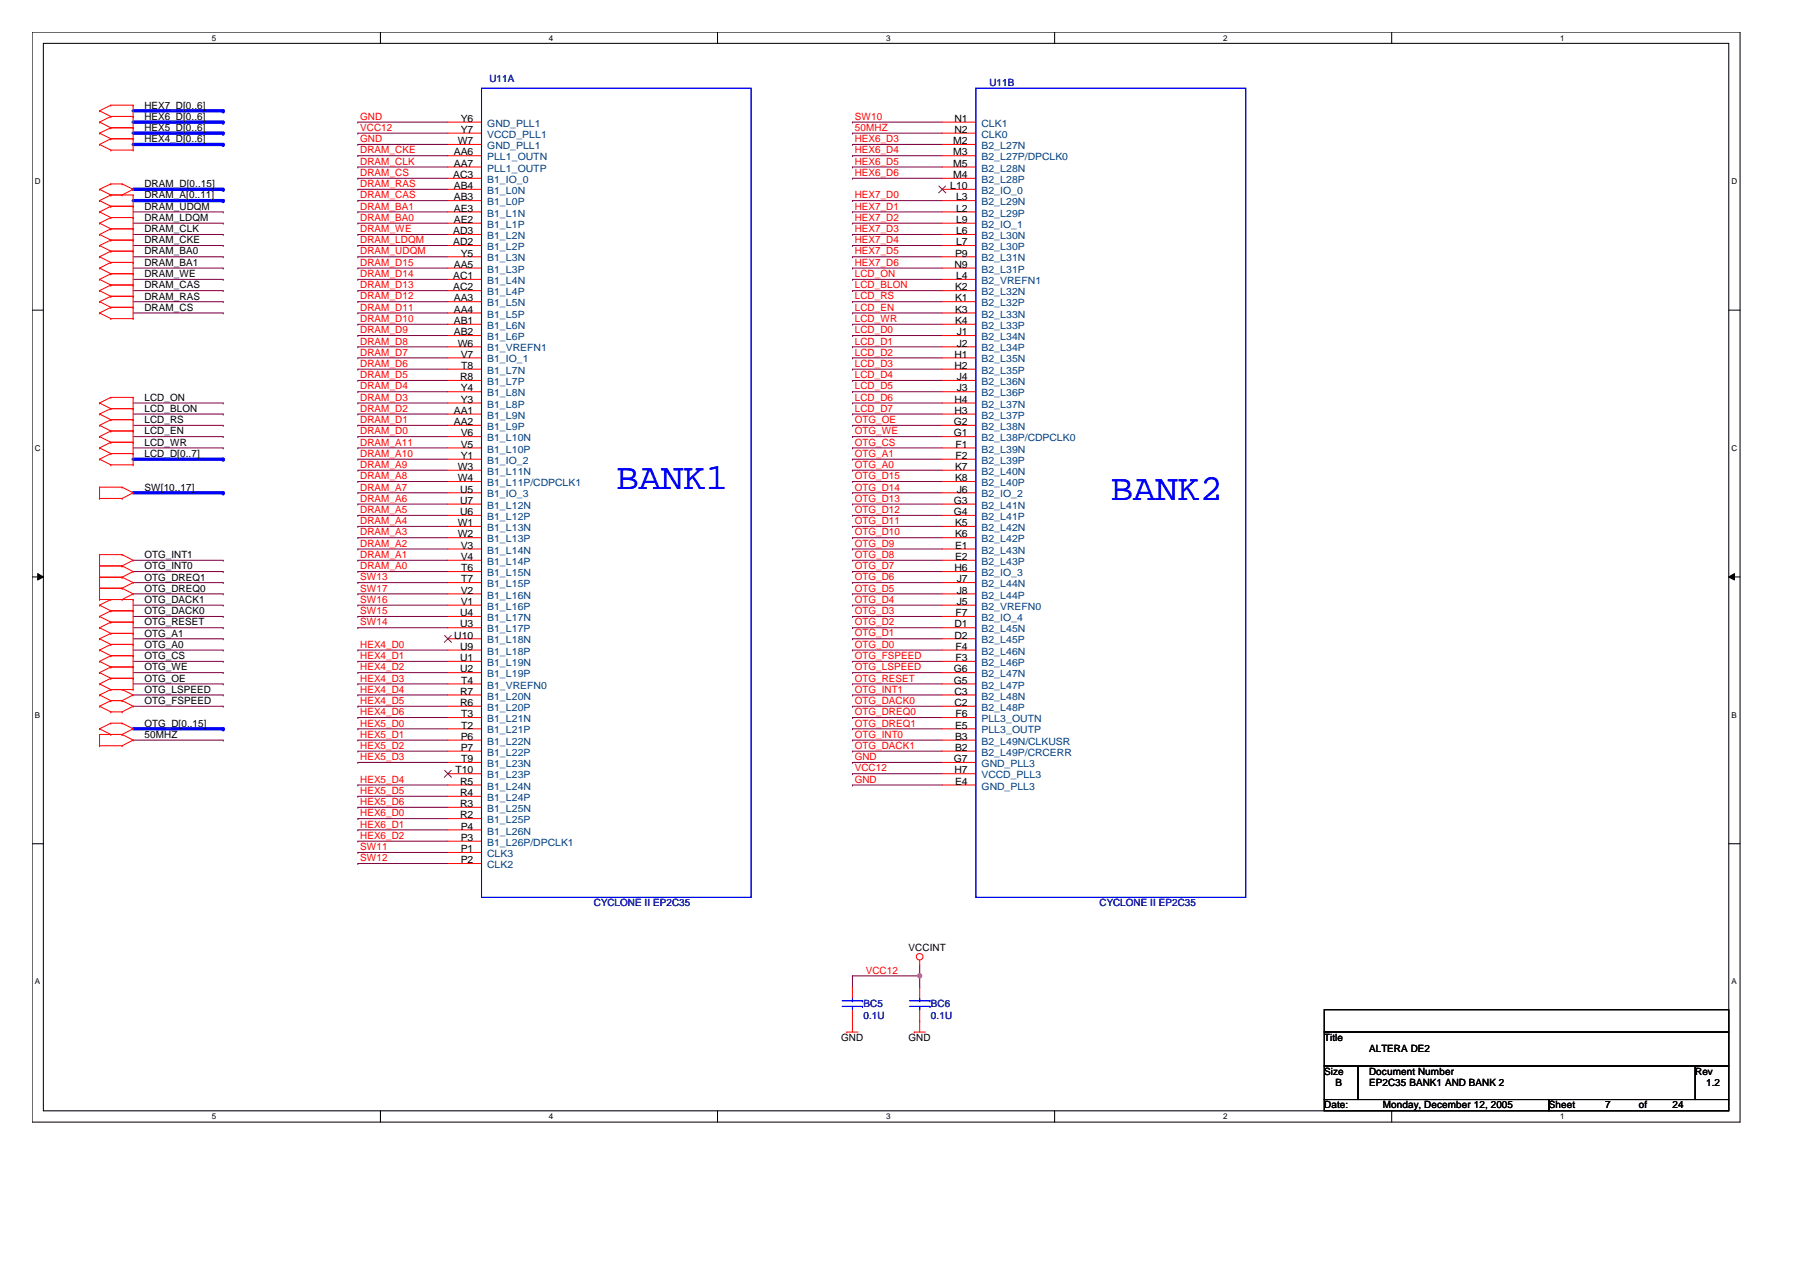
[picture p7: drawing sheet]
<svg xmlns="http://www.w3.org/2000/svg" width="297mm" height="210mm" viewBox="0 0 297 210" stroke-linecap="round" stroke-linejoin="round" font-family="sans-serif">
<path d="M5.3 5.3h281.8v179.9h-281.8zM7.2 7.2h278.1v176.1h-278.1z" fill="none" stroke="#000" stroke-width=".17"/>
<g fill="#fff">
<path d="M35 5.5h.7v1.5h-.7z"/>
<path d="M35 183.5h.7v1.5h-.7z"/>
</g>
<path d="M62.8 5.3v1.9M62.8 183.3v1.9" fill="none" stroke="#000" stroke-width=".17"/>
<g fill="#fff">
<path d="M90.6 5.5h.7v1.5h-.7z"/>
<path d="M90.6 183.5h.7v1.5h-.7z"/>
</g>
<path d="M118.4 5.3v1.9M118.4 183.3v1.9" fill="none" stroke="#000" stroke-width=".17"/>
<g fill="#fff">
<path d="M146.2 5.5h.7v1.5h-.7z"/>
<path d="M146.2 183.5h.7v1.5h-.7z"/>
</g>
<path d="M174 5.3v1.9M174 183.3v1.9" fill="none" stroke="#000" stroke-width=".17"/>
<g fill="#fff">
<path d="M201.8 5.5h.8v1.5h-.8z"/>
<path d="M201.8 183.5h.8v1.5h-.8z"/>
</g>
<path d="M229.7 5.3v1.9M229.7 183.3v1.9" fill="none" stroke="#000" stroke-width=".17"/>
<g fill="#fff">
<path d="M257.5 5.5h.7v1.5h-.7z"/>
<path d="M257.5 183.5h.7v1.5h-.7z"/>
<path d="M5.8 29.2h.9v1.4h-.9z"/>
<path d="M285.7 29.2h1v1.4h-1z"/>
<path d="M5.8 73.2h.9v1.5h-.9z"/>
<path d="M285.7 73.2h1v1.5h-1z"/>
</g>
<path d="M5.3 51.2h1.9M285.3 51.2h1.8" fill="none" stroke="#000" stroke-width=".17"/>
<g fill="#fff">
<path d="M5.8 117.2h.8v1.5h-.8z"/>
<path d="M285.7 117.2h.9v1.5h-.9z"/>
</g>
<path d="M5.3 95.2h1.9M6.2 94.7l1 .5-1 .5zM285.3 95.2l.9-.5v1zM285.3 95.2h1.8" fill="none" stroke="#000" stroke-width=".17"/>
<path d="M6.2 94.7l1 .5-1 .5zM285.3 95.2l.9-.5v1z" fill="#000"/>
<g fill="#fff">
<path d="M5.8 161.2h.8v1.5h-.8z"/>
<path d="M285.7 161.2h.9v1.5h-.9z"/>
</g>
<path d="M5.3 139.2h1.9M285.3 139.2h1.8" fill="none" stroke="#000" stroke-width=".17"/>
<g fill="none" stroke="#800040" stroke-width=".17">
<path d="M59.1 20.2h.1M59.1 22h.1M59.1 23.8h.1M59.1 20.2h14.8M59.1 22h14.8M59.1 23.8h14.8M151.8 159.2v3.7M140.7 162.9h.1M140.7 161h.1M140.7 161v1.9M140.7 161h11.1M151.8 161h.1"/>
<path d="M151.8 162.9h.1"/>
</g>
<circle cx="151.8" cy="161" r=".34" fill="#f0f"/>
<circle cx="151.8" cy="161" r=".34" fill="none" stroke="#f0f" stroke-width=".17"/>
<path d="M140.7 101.7h.1M140.7 103.6h.1M140.7 101.7h14.8M140.7 103.6h14.8" fill="none" stroke="#800040" stroke-width=".17"/>
<path d="M22 75.8h14.8" fill="none" stroke="#00f" stroke-width=".55"/>
<circle cx="36.8" cy="75.8" r=".28" fill="#00f"/>
<g fill="none" stroke="#800040" stroke-width=".17">
<path d="M140.7 20.2h.1M140.7 20.2h14.8M22 73.9h14.8M22 72.1h14.8M22 70.2h14.8M22 68.3h14.8M22 66.5h14.8M36.8 73.9h.1M36.8 72.1h.1M36.8 70.2h.1M36.8 68.3h.1M36.8 66.5h.1"/>
<path d="M140.7 75.8h.1M140.7 77.6h.1M140.7 70.2h.1M140.7 72.1h.1M140.7 73.9h.1M140.7 79.5h.1M140.7 73.9h14.8M140.7 72.1h14.8M140.7 70.2h14.8M140.7 75.8h14.8M140.7 77.6h14.8M140.7 79.5h14.8"/>
<path d="M22 96.1h14.8M22 98h14.8M22 99.9h14.8M22 94.3h14.8M22 92.5h14.8M36.8 96.1h.1M36.8 98h.1M36.8 99.9h.1M36.8 94.3h.1M36.8 92.5h.1M140.7 90.6h.1M140.7 88.7h.1"/>
<path d="M140.7 81.3h.1M140.7 86.9h.1M140.7 92.5h.1M140.7 85h.1M140.7 83.2h.1M140.7 94.3h.1M140.7 96.1h.1M140.7 98h.1M140.7 99.9h.1M140.7 96.1h14.8M140.7 98h14.8M140.7 99.9h14.8"/>
<path d="M140.7 94.3h14.8M140.7 92.5h14.8M140.7 90.6h14.8M140.7 88.7h14.8M140.7 81.3h14.8M140.7 86.9h14.8M140.7 85h14.8M140.7 83.2h14.8M22 101.7h14.8M22 103.6h14.8M36.8 101.7h.1M36.8 103.6h.1"/>
<path d="M59.1 140.7h.1M59.1 142.5h.1M59.1 140.7h14.8M59.1 142.5h14.8"/>
</g>
<path d="M22 23.8h14.8" fill="none" stroke="#00f" stroke-width=".55"/>
<circle cx="36.8" cy="23.8" r=".28" fill="#00f"/>
<path d="M22 22h14.8" fill="none" stroke="#00f" stroke-width=".55"/>
<circle cx="36.8" cy="22" r=".28" fill="#00f"/>
<path d="M22 20.2h14.8" fill="none" stroke="#00f" stroke-width=".55"/>
<circle cx="36.8" cy="20.2" r=".28" fill="#00f"/>
<path d="M22 18.3h14.8" fill="none" stroke="#00f" stroke-width=".55"/>
<circle cx="36.8" cy="18.3" r=".28" fill="#00f"/>
<g fill="none" stroke="#800040" stroke-width=".17">
<path d="M22 109.1h14.8M22 111h14.8M22 112.9h14.8M22 107.3h14.8M22 105.4h14.8M36.8 109.1h.1M36.8 111h.1M36.8 107.3h.1M36.8 112.9h.1M36.8 105.4h.1M140.7 109.1h.1M140.7 111h.1"/>
<path d="M140.7 112.9h.1M140.7 114.7h.1M140.7 116.5h.1M140.7 118.4h.1M140.7 107.3h.1M140.7 105.4h.1M140.7 109.1h14.8M140.7 111h14.8M140.7 112.9h14.8M140.7 114.7h14.8M140.7 116.5h14.8M140.7 118.4h14.8"/>
<path d="M140.7 107.3h14.8M140.7 105.4h14.8M140.7 129.5h.1M140.7 125.8h.1M140.7 127.7h.1M140.7 120.3h.1M140.7 122.1h.1M140.7 124h.1M140.7 129.5h14.8M140.7 125.8h14.8M140.7 127.7h14.8M140.7 120.3h14.8"/>
<path d="M140.7 122.1h14.8M140.7 124h14.8"/>
</g>
<path d="M22 120.3h14.8" fill="none" stroke="#00f" stroke-width=".55"/>
<circle cx="36.8" cy="120.3" r=".28" fill="#00f"/>
<path d="M22 116.5h14.8M22 114.7h14.8M36.8 116.5h.1M36.8 114.7h.1" fill="none" stroke="#800040" stroke-width=".17"/>
<path d="M22 81.3h14.8" fill="none" stroke="#00f" stroke-width=".55"/>
<circle cx="36.8" cy="81.3" r=".28" fill="#00f"/>
<path d="M22 33.1h14.8" fill="none" stroke="#00f" stroke-width=".55"/>
<circle cx="36.8" cy="33.1" r=".28" fill="#00f"/>
<path d="M22 31.2h14.8" fill="none" stroke="#00f" stroke-width=".55"/>
<circle cx="36.8" cy="31.2" r=".28" fill="#00f"/>
<g fill="none" stroke="#800040" stroke-width=".17">
<path d="M22 36.8h14.8M22 38.7h14.8M22 35h14.8M36.8 36.8h.1M36.8 38.7h.1M36.8 35h.1M59.1 33.1h.1M59.1 31.2h.1M59.1 27.6h.1M59.1 29.4h.1M59.1 25.7h.1M59.1 36.8h.1"/>
<path d="M59.1 35h.1M59.1 38.7h.1M59.1 36.8h14.8M59.1 38.7h14.8M59.1 35h14.8M59.1 33.1h14.8M59.1 31.2h14.8M59.1 27.6h14.8M59.1 29.4h14.8M59.1 25.7h14.8M140.7 23.8h.1M140.7 25.7h.1"/>
<path d="M140.7 27.6h.1M140.7 29.4h.1M140.7 33.1h.1M140.7 38.7h.1M140.7 36.8h.1M140.7 35h.1M140.7 22h.1M140.7 36.8h14.8M140.7 38.7h14.8M140.7 35h14.8M140.7 33.1h14.8M140.7 27.6h14.8"/>
<path d="M140.7 29.4h14.8M140.7 25.7h14.8M140.7 23.8h14.8M140.7 22h14.8M22 51.6h14.8M22 46.1h14.8M22 40.5h14.8M22 48h14.8M22 42.4h14.8M22 49.8h14.8M22 44.2h14.8M36.8 51.6h.1"/>
<path d="M36.8 46.1h.1M36.8 40.5h.1M36.8 48h.1M36.8 42.4h.1M36.8 49.8h.1M36.8 44.2h.1M59.1 44.2h.1M59.1 55.4h.1M59.1 53.5h.1M59.1 42.4h.1M59.1 48h.1M59.1 46.1h.1"/>
<path d="M59.1 51.6h.1M59.1 49.8h.1M59.1 40.5h.1M59.1 59.1h.1M59.1 57.2h.1M59.1 51.6h14.8M59.1 46.1h14.8M59.1 40.5h14.8M59.1 48h14.8M59.1 42.4h14.8M59.1 49.8h14.8M59.1 44.2h14.8"/>
<path d="M59.1 55.4h14.8M59.1 53.5h14.8M59.1 59.1h14.8M59.1 57.2h14.8M140.7 40.5h.1M140.7 42.4h.1M140.7 44.2h.1M140.7 55.4h.1M140.7 53.5h.1M140.7 49.8h.1M140.7 59.1h.1M140.7 57.2h.1"/>
<path d="M140.7 51.6h.1M140.7 46.1h.1M140.7 48h.1M140.7 51.6h14.8M140.7 46.1h14.8M140.7 40.5h14.8M140.7 48h14.8M140.7 42.4h14.8M140.7 49.8h14.8M140.7 44.2h14.8M140.7 55.4h14.8M140.7 53.5h14.8"/>
<path d="M140.7 59.1h14.8M140.7 57.2h14.8M59.1 64.6h.1M59.1 73.9h.1M59.1 70.2h.1M59.1 72.1h.1M59.1 68.3h.1M59.1 77.6h.1M59.1 75.8h.1M59.1 62.8h.1M59.1 60.9h.1M59.1 66.5h.1"/>
<path d="M59.1 79.5h.1M59.1 64.6h14.8M59.1 73.9h14.8M59.1 70.2h14.8M59.1 72.1h14.8M59.1 68.3h14.8M59.1 77.6h14.8M59.1 75.8h14.8M59.1 62.8h14.8M59.1 60.9h14.8M59.1 66.5h14.8M59.1 79.5h14.8"/>
<path d="M140.7 64.6h.1M140.7 62.8h.1M140.7 60.9h.1M140.7 66.5h.1M140.7 68.3h.1M140.7 64.6h14.8M140.7 68.3h14.8M140.7 62.8h14.8M140.7 60.9h14.8M140.7 66.5h14.8M59.1 83.2h.1M59.1 92.5h.1"/>
<path d="M59.1 94.3h.1M59.1 90.6h.1M59.1 85h.1M59.1 88.7h.1M59.1 86.9h.1M59.1 81.3h.1M59.1 99.9h.1M59.1 98h.1M59.1 96.1h.1M59.1 83.2h14.8M59.1 92.5h14.8M59.1 94.3h14.8"/>
<path d="M59.1 90.6h14.8M59.1 85h14.8M59.1 88.7h14.8M59.1 86.9h14.8M59.1 81.3h14.8M59.1 99.9h14.8M59.1 98h14.8M59.1 96.1h14.8M59.1 103.6h.1M59.1 101.7h.1M59.1 109.1h.1M59.1 112.9h.1"/>
<path d="M59.1 111h.1M59.1 107.3h.1M59.1 118.4h.1M59.1 114.7h.1M59.1 116.5h.1M59.1 103.6h14.8M59.1 101.7h14.8M59.1 109.1h14.8M59.1 112.9h14.8M59.1 111h14.8M59.1 107.3h14.8M59.1 118.4h14.8"/>
<path d="M59.1 114.7h14.8M59.1 116.5h14.8M22 122.1h14.8M36.8 122.1h.1M59.1 120.3h.1M59.1 124h.1M59.1 122.1h.1M59.1 125.8h.1M59.1 131.4h.1M59.1 129.5h.1M59.1 135.1h.1M59.1 133.2h.1"/>
<path d="M59.1 138.8h.1M59.1 136.9h.1M59.1 122.1h14.8M59.1 120.3h14.8M59.1 124h14.8M59.1 125.8h14.8M59.1 131.4h14.8M59.1 129.5h14.8M59.1 135.1h14.8M59.1 133.2h14.8M59.1 138.8h14.8M59.1 136.9h14.8"/>
</g>
<g fill="none" stroke="#f00" stroke-width=".17">
<path d="M16.4 18.3h.1M16.4 18.3l1.9 .9M18.3 19.2h.1M18.3 17.4h.1M18.3 19.2l-1.9 1M18.3 19.2h3.7M18.3 17.4l-1.9 .9M18.3 17.4h3.7M22 19.2h.1M22 17.4h.1M22 17.4v7.4M16.4 23.8h.1"/>
<path d="M16.4 22h.1M16.4 20.2h.1M16.4 31.2h.1M16.4 33.1h.1M16.4 35h.1M16.4 36.8h.1M16.4 38.7h.1M16.4 23.8l1.9 1M16.4 22l1.9 .9M16.4 20.2l1.9 .9M16.4 31.2l1.9 1M16.4 33.1l1.9 .9"/>
<path d="M16.4 35l1.9 .9M16.4 36.8l1.9 1M16.4 38.7l1.9 .9M18.3 22.9h.1M18.3 24.8h.1M18.3 21.1h.1M18.3 32.2h.1M18.3 30.4h.1M18.3 34h.1M18.3 35.9h.1M18.3 37.8h.1M18.3 39.6h.1"/>
<path d="M18.3 22.9l-1.9 .9M18.3 22.9h3.7M18.3 24.8h3.7M18.3 21.1l-1.9 .9M18.3 21.1h3.7M18.3 32.2h3.7M18.3 30.4l-1.9 .8M18.3 30.4h1.9M18.3 32.2l-1.9 .9M18.3 34h3.7M18.3 34l-1.9 1M18.3 35.9h3.7"/>
<path d="M18.3 35.9l-1.9 .9M18.3 37.8h3.7M18.3 37.8l-1.9 .9M18.3 39.6h3.7M18.3 39.6l-1.9 .9M20.2 32.2h.1M20.2 30.4h.1M20.2 30.4l1.8 .8M22 22.9h.1M22 24.8h.1M22 21.1h.1M22 31.2h.1"/>
<path d="M22 32.2h.1M22 34h.1M22 35.9h.1M22 37.8h.1M22 39.6h.1M22 32.2v20.4M22 31.2l-1.8 1M73.9 20.2h5.6M73.9 22h5.6M73.9 23.8h5.6M73.9 25.7h5.6M73.9 27.6h5.6"/>
<path d="M73.9 29.4h5.6M73.9 31.2h5.6M73.9 33.1h5.6M73.9 35h5.6M73.9 36.8h5.6M73.9 38.7h5.6M155.5 20.2h5.5M155.5 22h5.5M155.5 23.8h5.5M155.5 25.7h5.5M155.5 27.6h5.5M155.5 29.4h5.5"/>
<path d="M155.5 31.2h5.5M155.5 33.1h5.5M155.5 35h5.5M155.5 36.8h5.5M155.5 38.7h5.5M16.4 40.5h.1M16.4 42.4h.1M16.4 44.2h.1M16.4 46.1h.1M16.4 48h.1M16.4 49.8h.1M16.4 51.6h.1"/>
<path d="M16.4 40.5l1.9 .9M16.4 42.4l1.9 .9M16.4 44.2l1.9 1M16.4 46.1l1.9 .9M16.4 48l1.9 .9M16.4 49.8l1.9 .9M16.4 51.6l1.9 1M18.3 41.4h.1M18.3 43.3h.1M18.3 45.2h.1M18.3 47h.1M18.3 48.9h.1"/>
<path d="M18.3 50.7h.1M18.3 52.6h.1M18.3 41.4h3.7M18.3 41.4l-1.9 1M18.3 43.3h3.7M18.3 43.3l-1.9 .9M18.3 45.2h3.7M18.3 45.2l-1.9 .9M18.3 47h3.7M18.3 47l-1.9 1M18.3 48.9h3.7M18.3 48.9l-1.9 .9"/>
<path d="M18.3 50.7h3.7M18.3 50.7l-1.9 .9M18.3 52.6h3.7M22 41.4h.1M22 43.3h.1M22 45.2h.1M22 47h.1M22 48.9h.1M22 50.7h.1M22 52.6h.1M73.9 40.5h5.6M73.9 42.4h5.6"/>
<path d="M73.9 46.1h5.6M73.9 48h5.6M73.9 49.8h5.6M73.9 51.6h5.6M73.9 53.5h5.6M73.9 55.4h5.6M73.9 57.2h5.6M73.9 59.1h5.6M73.9 44.2h5.6M155.5 40.5h5.5M155.5 42.4h5.5M155.5 46.1h5.5"/>
<path d="M155.5 48h5.5M155.5 49.8h5.5M155.5 51.6h5.5M155.5 53.5h5.5M155.5 55.4h5.5M155.5 57.2h5.5M155.5 59.1h5.5M155.5 44.2h5.5M16.4 75.8h.1M16.4 73.9h.1M16.4 72.1h.1M16.4 70.2h.1"/>
<path d="M16.4 68.3h.1M16.4 66.5h.1M16.4 75.8l1.9 .9M16.4 73.9l1.9 .9M16.4 72.1l1.9 .9M16.4 70.2l1.9 .9M16.4 68.3l1.9 1M16.4 66.5l1.9 .9M18.3 74.8h.1M18.3 76.7h.1M18.3 73h.1M18.3 71.1h.1"/>
<path d="M18.3 69.3h.1M18.3 67.4h.1M18.3 65.6h.1M18.3 74.8l-1.9 1M18.3 74.8h3.7M18.3 76.7h3.7M18.3 73l-1.9 .9M18.3 73h3.7M18.3 71.1l-1.9 1M18.3 71.1h3.7M18.3 69.3l-1.9 .9M18.3 69.3h3.7"/>
<path d="M18.3 67.4l-1.9 .9M18.3 67.4h3.7M18.3 65.6l-1.9 .9M18.3 65.6h3.7M22 74.8h.1M22 76.7h.1M22 73h.1M22 71.1h.1M22 69.3h.1M22 67.4h.1M22 65.6h.1M22 65.6v11.1"/>
<path d="M73.9 60.9h5.6M73.9 62.8h5.6M73.9 64.6h5.6M73.9 66.5h5.6M73.9 70.2h5.6M73.9 68.3h5.6M73.9 72.1h5.6M73.9 73.9h5.6M73.9 75.8h5.6M73.9 77.6h5.6M73.9 79.5h5.6M155.5 60.9h5.5"/>
<path d="M155.5 62.8h5.5M155.5 64.6h5.5M155.5 66.5h5.5M155.5 70.2h5.5M155.5 68.3h5.5M155.5 72.1h5.5M155.5 73.9h5.5M155.5 75.8h5.5M155.5 77.6h5.5M155.5 79.5h5.5M16.4 97.1h.1M16.4 95.2h.1"/>
<path d="M16.4 98.9h.1M16.4 99.9h.1M16.4 93.4h.1M16.4 91.5h.1M16.4 82.3h.1M16.4 80.4h.1M16.4 97.1h3.8M16.4 80.4v1.9M16.4 91.5v7.4M16.4 95.2h3.8M16.4 98.9h5.6M16.4 99.9l1.9 .9"/>
<path d="M16.4 93.4h3.8M16.4 91.5h3.8M16.4 82.3h3.8M16.4 80.4h3.8M18.3 98.9h.1M18.3 98.9l-1.9 1M20.2 97.1h.1M20.2 95.2h.1M20.2 98.9h.1M20.2 93.4h.1M20.2 91.5h.1M20.2 82.3h.1"/>
<path d="M20.2 80.4h.1M20.2 95.2l1.8 .9M20.2 97.1l1.8 .9M20.2 91.5l1.8 1M20.2 93.4l1.8 .9M20.2 80.4l1.8 .9M22 96.1h.1M22 98h.1M22 98.9h.1M22 92.5h.1M22 94.3h.1M22 81.3h.1"/>
<path d="M22 98.9v14.9M22 96.1l-1.8 1M22 98l-1.8 .9M22 92.5l-1.8 .9M22 94.3l-1.8 .9M22 81.3l-1.8 1M73.9 81.3h5.6M73.9 96.1h5.6M73.9 94.3h5.6M73.9 92.5h5.6M73.9 90.6h5.6M73.9 88.7h5.6"/>
<path d="M73.9 86.9h5.6M73.9 85h5.6M73.9 83.2h5.6M73.9 99.9h5.6M73.9 98h5.6M155.5 81.3h5.5M155.5 96.1h5.5M155.5 94.3h5.5M155.5 92.5h5.5M155.5 90.6h5.5M155.5 88.7h5.5M155.5 86.9h5.5"/>
<path d="M155.5 85h5.5M155.5 83.2h5.5M155.5 99.9h5.5M155.5 98h5.5M16.4 101.7h.1M16.4 103.6h.1M16.4 109.1h.1M16.4 112.9h.1M16.4 111h.1M16.4 107.3h.1M16.4 105.4h.1M16.4 116.5h.1"/>
<path d="M16.4 114.7h.1M16.4 101.7l1.9 1M16.4 103.6l1.9 .9M16.4 109.1l1.9 1M16.4 112.9l1.9 .9M16.4 111l1.9 .9M16.4 107.3l1.9 .9M16.4 105.4l1.9 .9M16.4 116.5l1.9 1M16.4 114.7l1.9 .9M18.3 100.8h.1M18.3 102.7h.1"/>
<path d="M18.3 104.5h.1M18.3 108.2h.1M18.3 110.1h.1M18.3 111.9h.1M18.3 113.8h.1M18.3 106.3h.1M18.3 115.6h.1M18.3 117.5h.1M18.3 119.3h.1M18.3 100.8h3.7M18.3 100.8l-1.9 .9M18.3 102.7h3.7"/>
<path d="M18.3 102.7l-1.9 .9M18.3 104.5h3.7M18.3 108.2l-1.9 .9M18.3 108.2h3.7M18.3 110.1h3.7M18.3 111.9l-1.9 1M18.3 111.9h3.7M18.3 113.8h3.7M18.3 110.1l-1.9 .9M18.3 106.3l-1.9 1M18.3 106.3h3.7M18.3 104.5l-1.9 .9"/>
<path d="M18.3 115.6l-1.9 .9M18.3 115.6h1.9M18.3 117.5h1.9M18.3 113.8l-1.9 .9M18.3 119.3l-1.9 1M18.3 119.3h1.9M20.2 115.6h.1M20.2 117.5h.1M20.2 113.8h.1M20.2 119.3h.1M20.2 115.6l1.8 .9M20.2 113.8l1.8 .9"/>
<path d="M20.2 119.3l1.8 1M22 100.8h.1M22 102.7h.1M22 104.5h.1M22 108.2h.1M22 110.1h.1M22 111.9h.1M22 113.8h.1M22 106.3h.1M22 116.5h.1M22 114.7h.1M22 116.5l-1.8 1"/>
<path d="M22 114.7l-1.8 .9M73.9 101.7h5.6M73.9 103.6h5.6M73.9 105.4h5.6M73.9 107.3h5.6M73.9 109.1h5.6M73.9 118.4h5.6M73.9 116.5h5.6M73.9 114.7h5.6M73.9 112.9h5.6M73.9 111h5.6M155.5 101.7h5.5"/>
<path d="M155.5 103.6h5.5M155.5 105.4h5.5M155.5 107.3h5.5M155.5 109.1h5.5M155.5 118.4h5.5M155.5 116.5h5.5M155.5 114.7h5.5M155.5 112.9h5.5M155.5 111h5.5M16.4 120.3h.1M16.4 123.1h.1M16.4 121.2h.1"/>
<path d="M16.4 121.2v1.9M16.4 121.2h3.8M16.4 120.3l1.9 .9M16.4 123.1h3.8M18.3 121.2h.1M20.2 121.2h.1M20.2 123.1h.1M20.2 121.2l1.8 .9M22 120.3h.1M22 122.1h.1M22 120.3l-1.8 .9M22 122.1l-1.8 1"/>
<path d="M73.9 138.8h5.6M73.9 136.9h5.6M73.9 135.1h5.6M73.9 133.2h5.6M73.9 131.4h5.6M73.9 129.5h5.6M73.9 127.7h5.6M73.9 125.8h5.6M73.9 124h5.6M73.9 122.1h5.6M73.9 120.3h5.6M155.5 129.5h5.5"/>
<path d="M155.5 127.7h5.5M155.5 125.8h5.5M155.5 124h5.5M155.5 122.1h5.5M155.5 120.3h5.5M73.9 140.7h5.6M73.9 142.5h5.6M151.8 159.2h.1M151.8 158.5v.7M139.7 170.3h.1M139.7 170.3h1.9M140.7 168.5h.1"/>
<path d="M140.7 162.9v1.9M140.7 166.6v3.7M150.9 170.3h.1M150.9 170.3h1.8M151.8 168.5h.1M151.8 162.9v1.9M151.8 166.6v3.7"/>
<circle cx="151.8" cy="157.9" r=".55"/>
</g>
<path d="M218.5 166.6h66.8v3.7h-66.8zM218.5 170.3h66.8v5.6h-66.8zM218.5 175.9h5.6v5.5h-5.6zM224.1 175.9h55.6v5.5h-55.6zM279.7 175.9h5.6v5.5h-5.6zM218.5 181.4h37.1v1.9h-37.1zM255.6 181.4h29.7v1.9h-29.7z" fill="none" stroke="#000" stroke-width=".17"/>
<g fill="none" stroke="#00f" stroke-width=".17">
<path d="M79.5 14.6h44.5v133.5h-44.5zM161 14.6h44.6v133.5h-44.6zM139 166.1h3.3M139 165.1h3.3M140.7 165.1h.1M140.7 166.1h.1M140.7 164.8v.3M140.7 166.1v.5M142.3 166.1h.1M142.3 165.1h.1M150.1 166.1h3.4M150.1 165.1h3.4"/>
<path d="M151.8 165.1h.1M151.8 166.1h.1M151.8 164.8v.3M151.8 166.1v.5M153.5 166.1h.1M153.5 165.1h.1"/>
</g>
<path d="M154.9 30.7l1.2 1.1M156 30.7l-1.1 1.1M73.4 104.9l1.1 1.1M74.5 104.9l-1.2 1.1M73.4 127.1l1.1 1.2M74.5 127.1l-1.2 1.2" fill="none" stroke="#804000" stroke-width=".17"/>
<circle cx="151.8" cy="161" r=".34" fill="#f0f"/>
<circle cx="151.8" cy="161" r=".34" fill="none" stroke="#f0f" stroke-width=".17"/>
<g font-size="6.1" fill="#00f">
<text x="101.7" y="80.6">BANK1</text>
<text x="183.3" y="82.5">BANK2</text>
</g>
<g font-size="1.7">
<text x="23.8" y="17.9">HEX7_D[0..6]</text>
<text x="23.8" y="23.5">HEX4_D[0..6]</text>
<text x="23.8" y="21.6">HEX5_D[0..6]</text>
<text x="23.8" y="19.8">HEX6_D[0..6]</text>
<text x="75.6" y="23.8">W7</text>
<text x="76" y="20.1">Y6</text>
<text x="76" y="21.9">Y7</text>
<text x="157.3" y="23.8">M2</text>
<text x="157.5" y="20.1">N1</text>
<text x="157.5" y="21.9">N2</text>
<text x="74.8" y="29.4">AC3</text>
<text x="74.9" y="25.7">AA6</text>
<text x="74.9" y="27.5">AA7</text>
<text x="157.3" y="25.7">M3</text>
<text x="157.3" y="27.5">M5</text>
<text x="157.3" y="29.4">M4</text>
<text x="23.8" y="30.9">DRAM_D[0..15]</text>
<text x="23.8" y="32.7">DRAM_A[0..11]</text>
<text x="23.8" y="34.6">DRAM_UDQM</text>
<text x="74.9" y="31.2">AB4</text>
<text x="74.9" y="33.1">AB3</text>
<text x="74.9" y="34.9">AE3</text>
<text x="156.8" y="31.2">L10</text>
<text x="157.8" y="33.1">L3</text>
<text x="157.8" y="34.9">L2</text>
<text x="23.8" y="36.4">DRAM_LDQM</text>
<text x="23.8" y="38.3">DRAM_CLK</text>
<text x="23.8" y="40.2">DRAM_CKE</text>
<text x="23.8" y="42">DRAM_BA0</text>
<text x="74.8" y="38.7">AD3</text>
<text x="74.8" y="40.5">AD2</text>
<text x="74.9" y="36.8">AE2</text>
<text x="157.8" y="36.8">L9</text>
<text x="157.8" y="38.7">L6</text>
<text x="157.8" y="40.5">L7</text>
<text x="23.8" y="43.9">DRAM_BA1</text>
<text x="23.8" y="45.7">DRAM_WE</text>
<text x="23.8" y="47.6">DRAM_CAS</text>
<text x="74.8" y="46.1">AC1</text>
<text x="74.8" y="47.9">AC2</text>
<text x="74.9" y="44.2">AA5</text>
<text x="76" y="42.3">Y5</text>
<text x="157.5" y="44.2">N9</text>
<text x="157.6" y="42.3">P9</text>
<text x="157.6" y="47.9">K2</text>
<text x="157.8" y="46.1">L4</text>
<text x="23.8" y="49.4">DRAM_RAS</text>
<text x="23.8" y="51.3">DRAM_CS</text>
<text x="74.9" y="49.7">AA3</text>
<text x="74.9" y="51.6">AA4</text>
<text x="74.9" y="53.5">AB1</text>
<text x="157.6" y="49.7">K1</text>
<text x="157.6" y="51.6">K3</text>
<text x="157.6" y="53.5">K4</text>
<text x="74.9" y="55.3">AB2</text>
<text x="75.6" y="57.2">W6</text>
<text x="76" y="59">V7</text>
<text x="157.5" y="59">H1</text>
<text x="157.9" y="55.3">J1</text>
<text x="157.9" y="57.2">J2</text>
<text x="75.9" y="62.7">R8</text>
<text x="76" y="64.6">Y4</text>
<text x="76.1" y="60.9">T8</text>
<text x="157.5" y="60.9">H2</text>
<text x="157.9" y="62.7">J4</text>
<text x="157.9" y="64.6">J3</text>
<text x="23.8" y="71.7">LCD_EN</text>
<text x="23.8" y="69.8">LCD_RS</text>
<text x="23.8" y="68">LCD_BLON</text>
<text x="23.8" y="66.1">LCD_ON</text>
<text x="74.9" y="70.1">AA2</text>
<text x="74.9" y="68.3">AA1</text>
<text x="76" y="66.5">Y3</text>
<text x="157.4" y="70.1">G2</text>
<text x="157.5" y="66.5">H4</text>
<text x="157.5" y="68.3">H3</text>
<text x="23.8" y="75.4">LCD_D[0..7]</text>
<text x="23.8" y="73.5">LCD_WR</text>
<text x="75.6" y="77.6">W3</text>
<text x="76" y="72">V6</text>
<text x="76" y="73.9">V5</text>
<text x="76" y="75.7">Y1</text>
<text x="157.4" y="72">G1</text>
<text x="157.6" y="77.6">K7</text>
<text x="157.7" y="73.9">F1</text>
<text x="157.7" y="75.7">F2</text>
<text x="23.8" y="80.9">SW[10..17]</text>
<text x="75.6" y="79.4">W4</text>
<text x="75.9" y="81.3">U5</text>
<text x="75.9" y="83.1">U7</text>
<text x="157.4" y="83.1">G3</text>
<text x="157.6" y="79.4">K8</text>
<text x="157.9" y="81.3">J6</text>
<text x="75.6" y="88.7">W2</text>
<text x="75.6" y="86.8">W1</text>
<text x="75.9" y="85">U6</text>
<text x="157.4" y="85">G4</text>
<text x="157.6" y="86.8">K5</text>
<text x="157.6" y="88.7">K6</text>
<text x="23.8" y="95.8">OTG_DREQ1</text>
<text x="23.8" y="92.1">OTG_INT1</text>
<text x="23.8" y="93.9">OTG_INT0</text>
<text x="76" y="92.4">V4</text>
<text x="76" y="90.6">V3</text>
<text x="76.1" y="94.3">T6</text>
<text x="157.5" y="94.3">H6</text>
<text x="157.6" y="90.6">E1</text>
<text x="157.6" y="92.4">E2</text>
<text x="23.8" y="97.6">OTG_DREQ0</text>
<text x="23.8" y="99.5">OTG_DACK1</text>
<text x="23.8" y="101.3">OTG_DACK0</text>
<text x="75.9" y="101.7">U4</text>
<text x="76" y="99.8">V1</text>
<text x="76" y="98">V2</text>
<text x="76.1" y="96.1">T7</text>
<text x="157.7" y="101.7">F7</text>
<text x="157.9" y="96.1">J7</text>
<text x="157.9" y="98">J8</text>
<text x="157.9" y="99.8">J5</text>
<text x="23.8" y="103.2">OTG_RESET</text>
<text x="23.8" y="106.9">OTG_A0</text>
<text x="23.8" y="105.1">OTG_A1</text>
<text x="75" y="105.4">U10</text>
<text x="75.9" y="103.5">U3</text>
<text x="75.9" y="107.2">U9</text>
<text x="157.5" y="103.5">D1</text>
<text x="157.5" y="105.4">D2</text>
<text x="157.7" y="107.2">F4</text>
<text x="23.8" y="108.8">OTG_CS</text>
<text x="23.8" y="112.5">OTG_OE</text>
<text x="23.8" y="110.6">OTG_WE</text>
<text x="75.9" y="109.1">U1</text>
<text x="75.9" y="111">U2</text>
<text x="76.1" y="112.8">T4</text>
<text x="157.4" y="111">G6</text>
<text x="157.4" y="112.8">G5</text>
<text x="157.7" y="109.1">F3</text>
<text x="23.8" y="116.2">OTG_FSPEED</text>
<text x="23.8" y="114.3">OTG_LSPEED</text>
<text x="23.8" y="119.9">OTG_D[0..15]</text>
<text x="75.9" y="116.5">R6</text>
<text x="75.9" y="114.6">R7</text>
<text x="76.1" y="118.4">T3</text>
<text x="157.5" y="114.6">C3</text>
<text x="157.5" y="116.5">C2</text>
<text x="157.7" y="118.4">F6</text>
<text x="23.8" y="121.8">50MHZ</text>
<text x="76" y="123.9">P7</text>
<text x="76" y="122.1">P6</text>
<text x="76.1" y="125.8">T9</text>
<text x="76.1" y="120.2">T2</text>
<text x="157.4" y="125.8">G7</text>
<text x="157.6" y="120.2">E5</text>
<text x="157.6" y="122.1">B3</text>
<text x="157.6" y="123.9">B2</text>
<text x="75.1" y="127.6">T10</text>
<text x="75.9" y="131.4">R4</text>
<text x="75.9" y="129.5">R5</text>
<text x="157.5" y="127.6">H7</text>
<text x="157.6" y="129.5">E4</text>
<text x="75.9" y="135">R2</text>
<text x="75.9" y="133.2">R3</text>
<text x="76" y="136.9">P4</text>
<text x="76" y="138.8">P3</text>
<text x="76" y="140.6">P1</text>
<text x="76" y="142.5">P2</text>
<text x="149.9" y="157">VCCINT</text>
<text x="138.8" y="171.8">GND</text>
<text x="149.9" y="171.8">GND</text>
<text x="218.5" y="171.8">Title</text>
<text x="225.9" y="173.7">ALTERA DE2</text>
<text x="218.5" y="177.4">Size</text>
<text x="220.4" y="179.2">B</text>
<text x="225.9" y="179.2">EP2C35 BANK1 AND BANK 2</text>
<text x="225.9" y="177.4">Document Number</text>
<text x="279.7" y="177.4">Rev</text>
<text x="281.6" y="179.2">1.2</text>
<text x="218.5" y="182.9">Date:</text>
<text x="228.2" y="182.9">Monday, December 12, 2005</text>
<text x="255.6" y="182.9">Sheet</text>
<text x="264.9" y="182.9">7</text>
<text x="270.5" y="182.9">of</text>
<text x="276" y="182.9">24</text>
</g>
<g font-size="1.7" fill="#000080">
<text x="80.8" y="13.5">U11A</text>
<text x="163.3" y="14.2">U11B</text>
<text x="98" y="149.6">CYCLONE II EP2C35</text>
<text x="181.4" y="149.6">CYCLONE II EP2C35</text>
<text x="142.5" y="166.2">BC5</text>
<text x="153.6" y="166.2">BC6</text>
<text x="142.5" y="168.1">0.1U</text>
<text x="153.6" y="168.1">0.1U</text>
</g>
<g font-size="1.7" fill="#f00">
<text x="59.4" y="19.8">GND</text>
<text x="59.4" y="21.6">VCC12</text>
<text x="59.4" y="23.5">GND</text>
<text x="141.1" y="19.8">SW10</text>
<text x="141.1" y="23.5">HEX6_D3</text>
<text x="141.1" y="21.6">50MHZ</text>
<text x="59.4" y="27.2">DRAM_CLK</text>
<text x="59.4" y="29">DRAM_CS</text>
<text x="59.4" y="25.3">DRAM_CKE</text>
<text x="141.1" y="25.3">HEX6_D4</text>
<text x="141.1" y="27.2">HEX6_D5</text>
<text x="141.1" y="29">HEX6_D6</text>
<text x="59.4" y="32.7">DRAM_CAS</text>
<text x="59.4" y="30.9">DRAM_RAS</text>
<text x="59.4" y="34.6">DRAM_BA1</text>
<text x="141.1" y="32.7">HEX7_D0</text>
<text x="141.1" y="34.6">HEX7_D1</text>
<text x="59.4" y="42">DRAM_UDQM</text>
<text x="59.4" y="36.4">DRAM_BA0</text>
<text x="59.4" y="40.1">DRAM_LDQM</text>
<text x="59.4" y="38.3">DRAM_WE</text>
<text x="141.1" y="40.1">HEX7_D4</text>
<text x="141.1" y="42">HEX7_D5</text>
<text x="141.1" y="38.3">HEX7_D3</text>
<text x="141.1" y="36.4">HEX7_D2</text>
<text x="59.4" y="43.9">DRAM_D15</text>
<text x="59.4" y="47.6">DRAM_D13</text>
<text x="59.4" y="45.7">DRAM_D14</text>
<text x="141.1" y="43.9">HEX7_D6</text>
<text x="141.1" y="45.7">LCD_ON</text>
<text x="141.1" y="47.6">LCD_BLON</text>
<text x="59.4" y="53.1">DRAM_D10</text>
<text x="59.4" y="51.3">DRAM_D11</text>
<text x="59.4" y="49.4">DRAM_D12</text>
<text x="141.1" y="53.1">LCD_WR</text>
<text x="141.1" y="49.4">LCD_RS</text>
<text x="141.1" y="51.3">LCD_EN</text>
<text x="59.4" y="55">DRAM_D9</text>
<text x="59.4" y="58.7">DRAM_D7</text>
<text x="59.4" y="56.9">DRAM_D8</text>
<text x="141.1" y="55">LCD_D0</text>
<text x="141.1" y="58.7">LCD_D2</text>
<text x="141.1" y="56.9">LCD_D1</text>
<text x="59.4" y="64.3">DRAM_D4</text>
<text x="59.4" y="62.4">DRAM_D5</text>
<text x="59.4" y="60.5">DRAM_D6</text>
<text x="141.1" y="64.3">LCD_D5</text>
<text x="141.1" y="62.4">LCD_D4</text>
<text x="141.1" y="60.5">LCD_D3</text>
<text x="59.4" y="69.8">DRAM_D1</text>
<text x="59.4" y="71.7">DRAM_D0</text>
<text x="59.4" y="67.9">DRAM_D2</text>
<text x="59.4" y="66.1">DRAM_D3</text>
<text x="141.1" y="69.8">OTG_OE</text>
<text x="141.1" y="71.7">OTG_WE</text>
<text x="141.1" y="66.1">LCD_D6</text>
<text x="141.1" y="67.9">LCD_D7</text>
<text x="59.4" y="73.5">DRAM_A11</text>
<text x="59.4" y="77.2">DRAM_A9</text>
<text x="59.4" y="75.4">DRAM_A10</text>
<text x="141.1" y="75.4">OTG_A1</text>
<text x="141.1" y="77.2">OTG_A0</text>
<text x="141.1" y="73.5">OTG_CS</text>
<text x="59.4" y="82.8">DRAM_A6</text>
<text x="59.4" y="80.9">DRAM_A7</text>
<text x="59.4" y="79.1">DRAM_A8</text>
<text x="141.1" y="80.9">OTG_D14</text>
<text x="141.1" y="79.1">OTG_D15</text>
<text x="141.1" y="82.8">OTG_D13</text>
<text x="59.4" y="84.7">DRAM_A5</text>
<text x="59.4" y="88.3">DRAM_A3</text>
<text x="59.4" y="86.5">DRAM_A4</text>
<text x="141.1" y="88.3">OTG_D10</text>
<text x="141.1" y="86.5">OTG_D11</text>
<text x="141.1" y="84.7">OTG_D12</text>
<text x="59.4" y="92.1">DRAM_A1</text>
<text x="59.4" y="93.9">DRAM_A0</text>
<text x="59.4" y="90.2">DRAM_A2</text>
<text x="59.4" y="95.8">SW13</text>
<text x="141.1" y="90.2">OTG_D9</text>
<text x="141.1" y="92.1">OTG_D8</text>
<text x="141.1" y="93.9">OTG_D7</text>
<text x="141.1" y="95.8">OTG_D6</text>
<text x="59.4" y="101.3">SW15</text>
<text x="59.4" y="99.5">SW16</text>
<text x="59.4" y="97.6">SW17</text>
<text x="141.1" y="101.3">OTG_D3</text>
<text x="141.1" y="97.6">OTG_D5</text>
<text x="141.1" y="99.5">OTG_D4</text>
<text x="59.4" y="103.2">SW14</text>
<text x="59.4" y="106.9">HEX4_D0</text>
<text x="141.1" y="103.2">OTG_D2</text>
<text x="141.1" y="106.9">OTG_D0</text>
<text x="141.1" y="105">OTG_D1</text>
<text x="59.4" y="108.8">HEX4_D1</text>
<text x="59.4" y="112.5">HEX4_D3</text>
<text x="59.4" y="110.6">HEX4_D2</text>
<text x="141.1" y="108.8">OTG_FSPEED</text>
<text x="141.1" y="110.6">OTG_LSPEED</text>
<text x="141.1" y="112.5">OTG_RESET</text>
<text x="59.4" y="118">HEX4_D6</text>
<text x="59.4" y="114.3">HEX4_D4</text>
<text x="59.4" y="119.9">HEX5_D0</text>
<text x="59.4" y="116.2">HEX4_D5</text>
<text x="141.1" y="114.3">OTG_INT1</text>
<text x="141.1" y="116.2">OTG_DACK0</text>
<text x="141.1" y="118">OTG_DREQ0</text>
<text x="141.1" y="119.9">OTG_DREQ1</text>
<text x="59.4" y="123.6">HEX5_D2</text>
<text x="59.4" y="121.8">HEX5_D1</text>
<text x="59.4" y="125.4">HEX5_D3</text>
<text x="141.1" y="125.4">GND</text>
<text x="141.1" y="121.8">OTG_INT0</text>
<text x="141.1" y="123.6">OTG_DACK1</text>
<text x="59.4" y="131">HEX5_D5</text>
<text x="59.4" y="129.2">HEX5_D4</text>
<text x="141.1" y="129.2">GND</text>
<text x="141.1" y="127.3">VCC12</text>
<text x="59.4" y="134.7">HEX6_D0</text>
<text x="59.4" y="132.8">HEX5_D6</text>
<text x="59.4" y="136.6">HEX6_D1</text>
<text x="59.4" y="140.3">SW11</text>
<text x="59.4" y="142.1">SW12</text>
<text x="59.4" y="138.4">HEX6_D2</text>
<text x="142.9" y="160.7">VCC12</text>
</g>
<g font-size="1.7" fill="#004080">
<text x="80.4" y="20.9">GND_PLL1</text>
<text x="80.4" y="22.7">VCCD_PLL1</text>
<text x="162" y="20.9">CLK1</text>
<text x="162" y="22.7">CLK0</text>
<text x="80.4" y="24.6">GND_PLL1</text>
<text x="80.4" y="26.5">PLL1_OUTN</text>
<text x="80.4" y="28.3">PLL1_OUTP</text>
<text x="162" y="26.5">B2_L27P/DPCLK0</text>
<text x="162" y="24.6">B2_L27N</text>
<text x="162" y="28.3">B2_L28N</text>
<text x="80.4" y="30.2">B1_IO_0</text>
<text x="80.4" y="32">B1_L0N</text>
<text x="80.4" y="33.9">B1_L0P</text>
<text x="80.4" y="35.7">B1_L1N</text>
<text x="162" y="30.2">B2_L28P</text>
<text x="162" y="32">B2_IO_0</text>
<text x="162" y="33.9">B2_L29N</text>
<text x="162" y="35.7">B2_L29P</text>
<text x="80.4" y="37.6">B1_L1P</text>
<text x="80.4" y="39.5">B1_L2N</text>
<text x="80.4" y="41.3">B1_L2P</text>
<text x="162" y="37.6">B2_IO_1</text>
<text x="162" y="39.5">B2_L30N</text>
<text x="162" y="41.3">B2_L30P</text>
<text x="80.4" y="43.1">B1_L3N</text>
<text x="80.4" y="46.9">B1_L4N</text>
<text x="80.4" y="45">B1_L3P</text>
<text x="162" y="43.1">B2_L31N</text>
<text x="162" y="45">B2_L31P</text>
<text x="162" y="46.9">B2_VREFN1</text>
<text x="80.4" y="48.7">B1_L4P</text>
<text x="80.4" y="50.5">B1_L5N</text>
<text x="80.4" y="52.4">B1_L5P</text>
<text x="162" y="48.7">B2_L32N</text>
<text x="162" y="50.5">B2_L32P</text>
<text x="162" y="52.4">B2_L33N</text>
<text x="80.4" y="54.3">B1_L6N</text>
<text x="80.4" y="56.1">B1_L6P</text>
<text x="80.4" y="58">B1_VREFN1</text>
<text x="80.4" y="59.8">B1_IO_1</text>
<text x="162" y="54.3">B2_L33P</text>
<text x="162" y="56.1">B2_L34N</text>
<text x="162" y="58">B2_L34P</text>
<text x="162" y="59.8">B2_L35N</text>
<text x="80.4" y="61.7">B1_L7N</text>
<text x="80.4" y="63.5">B1_L7P</text>
<text x="80.4" y="65.4">B1_L8N</text>
<text x="162" y="61.7">B2_L35P</text>
<text x="162" y="63.5">B2_L36N</text>
<text x="162" y="65.4">B2_L36P</text>
<text x="80.4" y="67.3">B1_L8P</text>
<text x="80.4" y="71">B1_L9P</text>
<text x="80.4" y="69.1">B1_L9N</text>
<text x="162" y="67.3">B2_L37N</text>
<text x="162" y="69.1">B2_L37P</text>
<text x="162" y="71">B2_L38N</text>
<text x="80.4" y="72.8">B1_L10N</text>
<text x="80.4" y="74.7">B1_L10P</text>
<text x="80.4" y="76.5">B1_IO_2</text>
<text x="162" y="72.8">B2_L38P/CDPCLK0</text>
<text x="162" y="74.7">B2_L39N</text>
<text x="162" y="76.5">B2_L39P</text>
<text x="80.4" y="78.4">B1_L11N</text>
<text x="80.4" y="80.2">B1_L11P/CDPCLK1</text>
<text x="80.4" y="82.1">B1_IO_3</text>
<text x="80.4" y="83.9">B1_L12N</text>
<text x="162" y="78.4">B2_L40N</text>
<text x="162" y="80.2">B2_L40P</text>
<text x="162" y="82.1">B2_IO_2</text>
<text x="162" y="83.9">B2_L41N</text>
<text x="80.4" y="89.5">B1_L13P</text>
<text x="80.4" y="87.6">B1_L13N</text>
<text x="80.4" y="85.8">B1_L12P</text>
<text x="162" y="85.8">B2_L41P</text>
<text x="162" y="87.6">B2_L42N</text>
<text x="162" y="89.5">B2_L42P</text>
<text x="80.4" y="95.1">B1_L15N</text>
<text x="80.4" y="93.2">B1_L14P</text>
<text x="80.4" y="91.4">B1_L14N</text>
<text x="162" y="91.4">B2_L43N</text>
<text x="162" y="93.2">B2_L43P</text>
<text x="162" y="95.1">B2_IO_3</text>
<text x="80.4" y="96.9">B1_L15P</text>
<text x="80.4" y="100.6">B1_L16P</text>
<text x="80.4" y="98.8">B1_L16N</text>
<text x="162" y="96.9">B2_L44N</text>
<text x="162" y="98.8">B2_L44P</text>
<text x="162" y="100.6">B2_VREFN0</text>
<text x="80.4" y="102.5">B1_L17N</text>
<text x="80.4" y="104.4">B1_L17P</text>
<text x="80.4" y="106.2">B1_L18N</text>
<text x="162" y="102.5">B2_IO_4</text>
<text x="162" y="104.4">B2_L45N</text>
<text x="162" y="106.2">B2_L45P</text>
<text x="80.4" y="108">B1_L18P</text>
<text x="80.4" y="109.9">B1_L19N</text>
<text x="80.4" y="113.6">B1_VREFN0</text>
<text x="80.4" y="111.8">B1_L19P</text>
<text x="162" y="108">B2_L46N</text>
<text x="162" y="109.9">B2_L46P</text>
<text x="162" y="111.8">B2_L47N</text>
<text x="162" y="113.6">B2_L47P</text>
<text x="80.4" y="119.2">B1_L21N</text>
<text x="80.4" y="117.3">B1_L20P</text>
<text x="80.4" y="115.4">B1_L20N</text>
<text x="162" y="115.4">B2_L48N</text>
<text x="162" y="117.3">B2_L48P</text>
<text x="162" y="119.2">PLL3_OUTN</text>
<text x="80.4" y="124.7">B1_L22P</text>
<text x="80.4" y="122.9">B1_L22N</text>
<text x="80.4" y="121">B1_L21P</text>
<text x="162" y="121">PLL3_OUTP</text>
<text x="162" y="122.9">B2_L49N/CLKUSR</text>
<text x="162" y="124.7">B2_L49P/CRCERR</text>
<text x="80.4" y="130.3">B1_L24N</text>
<text x="80.4" y="128.4">B1_L23P</text>
<text x="80.4" y="126.6">B1_L23N</text>
<text x="162" y="126.6">GND_PLL3</text>
<text x="162" y="128.4">VCCD_PLL3</text>
<text x="162" y="130.3">GND_PLL3</text>
<text x="80.4" y="137.7">B1_L26N</text>
<text x="80.4" y="135.8">B1_L25P</text>
<text x="80.4" y="134">B1_L25N</text>
<text x="80.4" y="132.2">B1_L24P</text>
<text x="80.4" y="139.6">B1_L26P/DPCLK1</text>
<text x="80.4" y="141.4">CLK3</text>
<text x="80.4" y="143.3">CLK2</text>
</g>
<g font-size="1.3">
<text x="35" y="6.7">5</text>
<text x="90.6" y="6.7">4</text>
<text x="146.2" y="6.7">3</text>
<text x="201.8" y="6.7">2</text>
<text x="257.5" y="6.7">1</text>
<text x="5.8" y="30.4">D</text>
<text x="285.7" y="30.4">D</text>
<text x="5.8" y="74.4">C</text>
<text x="285.7" y="74.4">C</text>
<text x="5.8" y="118.4">B</text>
<text x="285.7" y="118.4">B</text>
<text x="5.8" y="162.4">A</text>
<text x="285.7" y="162.4">A</text>
<text x="35" y="184.7">5</text>
<text x="90.6" y="184.7">4</text>
<text x="146.2" y="184.7">3</text>
<text x="201.8" y="184.7">2</text>
<text x="257.5" y="184.7">1</text>
</g>
</svg>
